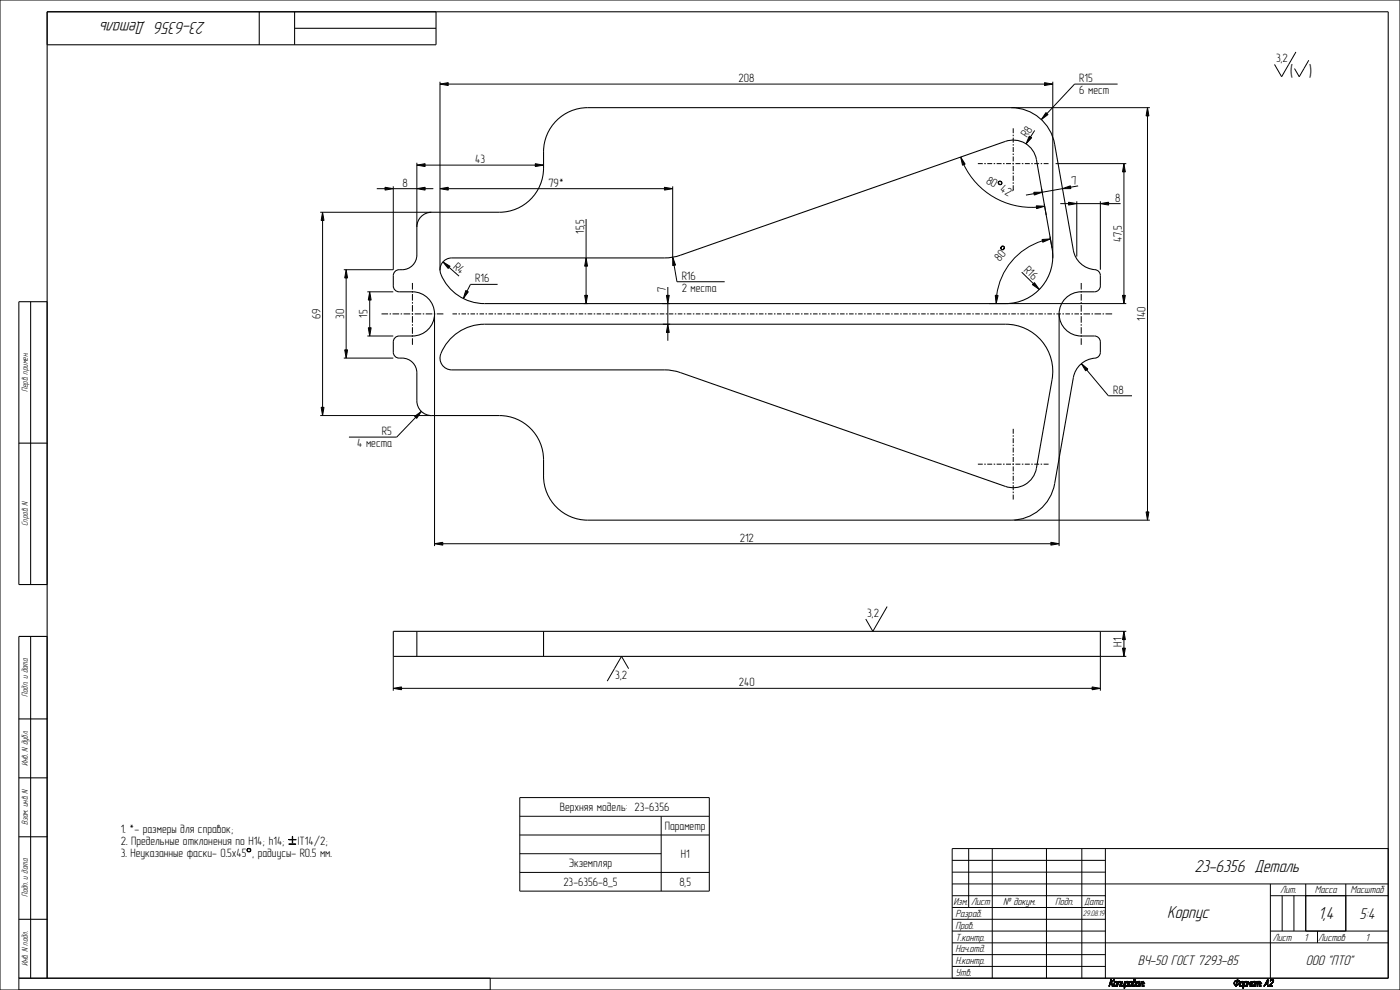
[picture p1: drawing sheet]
<svg xmlns="http://www.w3.org/2000/svg" width="594mm" height="420mm" viewBox="0 0 594 420" stroke-linecap="round" stroke-linejoin="round" font-family="sans-serif">
<g fill="#000">
<path d="M186.7 35.7l3.5-.6v1.2zM443.2 35.1l3.5 .6-3.5 .6zM443.8 47.8l.9 .8-2.9 2.1zM486.9 45.7l.6 3.5h-1.2zM176.9 70l3.5-.6v1.2zM227.1 69.4l3.5 .6-3.5 .6zM407.6 66.6l1.9 3-1.1 .5zM423.8 76.9l.6-.1 .6 .4 .2 .6-.3 .5-.6 .1-.7-.4-.1-.6 .8 .9 .7-.6-.7-.8zM423.8 76.9l-.2 .6zM436.7 57.8l1 .6-2.4 2.6zM476.9 69.4l.6 3.5h-1.2zM136.9 90l.6 3.5h-1.2z"/>
<path d="M163.4 79.4l3.5 .6-3.5 .6zM176.9 80l3.5-.6v1.2zM186.7 80l3.5-.6v1.2zM281.9 79.4l3.5 .6-3.5 .6zM438.6 81.6h3.6l-3.4 1.2zM439.7 87.3l3.5 .2-3.4 1zM450.8 80l3.3-1.2 .3 1.2zM453.4 85.8l3.5 .6-3.5 .6zM466.9 86.4l3.5-.6v1.2zM146.9 114.4l.6 3.5h-1.2zM187.9 111.1l3.1 1.9-.8 .9zM248.7 109.4l.6 3.5h-1.2z"/>
<path d="M285.4 109.1l1.2 3.4-1.2 .2zM425.1 104.4h.6l.4 .4 .1 .6-.5 .5-.6 .1 1-.7-.5-.8h-.4l-.5 1.1-.1-.6zM424.8 105.5l.3 .5zM442.1 101.6l3.6-.2-3.3 1.4zM156.9 123.8l.6 3.5h-1.2zM197.6 123.3l1.1 .5-2.1 2.9zM248.1 125.3h1.2l-.6 3.5zM283.3 137.5l.6 3.5h-1.2zM282.7 125.3h1.2l-.6 3.5zM422.3 125.3h1.2l-.8 3.5zM438.9 119.9l2.1 2.9-3-2zM476.3 125.3h1.2l-.6 3.5z"/>
<path d="M146.3 148.4h1.2l-.6 3.5zM156.3 139h1.2l-.6 3.5zM458.8 154.3l2.7 2.3-.9 .7zM136.3 172.8h1.2l-.6 3.5zM175.9 176.7l2.9-2.1-2 2.9zM184.4 230.7l3.5-.6v1.2zM445.9 230.1l3.5 .6-3.5 .6zM486.3 217.2h1.2l-.6 3.5zM476.9 267.8l.6 3.5h-1.2zM476.3 275h1.2l-.6 3.5zM166.9 292l3.5-.6v1.2zM463.4 291.4l3.5 .6-3.5 .6z"/>
<path d="M523.5 417.1l.3-.1zM523.5 417.2l.3-.1zM523.5 417.4h.3zM523.6 417l.2-.2zM523.6 417.5h.3zM523.6 416.8l.3-.1zM523.6 417.6h.4zM523.7 416.6l.3-.1zM523.7 417.6h.4zM523.8 416.5l.2-.1zM523.5 417.1h.3zM523.5 417.2l.3 .1z"/>
<path d="M523.6 417h.2zM523.6 416.8v.2zM523.9 416.3h.4zM523.7 416.6l.2 .1zM523.9 417.8h1.3zM524 416.2h.5zM523.8 416.5l.3-.1zM523.9 416.3l.2 .1zM523.8 417.7h.5zM524.2 416.1h1.6zM524.1 417.9h.9zM523.8 417.7h.7z"/>
<path d="M524.6 417.9l-.3 .5zM524.3 418.5l.2-.1zM524.4 416h1.3zM523.9 416.3l.5-.1zM524.2 417.9h.8zM525.1 416.2l-.4 1.5h-.2zM523.8 417.7h.9zM524.5 416h1zM524.3 418.4h.2zM524.5 416.2l1.3-.1zM524.4 417.9h.6zM524.4 417.9l-.1 .5z"/>
<path d="M523.8 417.7h1.1zM524.6 416.2l1.2-.1zM524.6 417.9h.4zM524.9 415.9l.3-.3zM524.5 416l.6-.1zM524.5 416l.4-.1zM524.9 417.7l.6-.1zM525 415.6h.2zM524.9 416.2l.9-.1zM524.9 416.2h.2l-.6 1.5zM524.5 416l.8-.1zM524.1 417.9l1-.1z"/>
<path d="M523.9 417.8h1.2zM525.2 417.6l.5-.1zM525 415.6h.2l-.3 .3zM525.1 416.2l.7-.1zM523.8 417.7h1.6zM523.9 417.8l1.5-.1zM525.3 416.2l.5-.1zM525.4 416.2h.5zM525.5 417.4l.3-.1zM525.4 417.5l.4-.2zM524.4 416h1.1zM525 417.6h.5z"/>
<path d="M525.6 417.3l.3-.1zM525.5 416.2h.4zM525.6 416.3h.4zM524.2 416.1l1.5-.1zM525.7 417.1l.2-.1zM525.3 417.5h.4zM525.7 416.4h.3zM525.7 417l.3-.2zM525.8 416.4l.2 .1zM525.8 416.8l.2-.1zM524 416.2l1.8-.1zM525.8 416.6l.2-.1z"/>
<path d="M525.8 416.7l.2-.1zM525.7 417.1l.2 .1zM525.8 416.8h.2l-.3 .2zM526.6 416.8l-.4 1.3h-.2zM526 418.2h.3zM526 418.3h.4zM525.8 416.6h.2zM525.8 416.7h.2zM526 418.4l1.2-.1zM526.1 418.5l1-.1zM526.2 418.5h.8zM526 418.2l.2-.1z"/>
<path d="M526 418.1h.2zM526 418.3h.3zM526.3 416.8l.3-.1zM526.3 418.5h.6zM526.4 416.7h.3zM526.4 416.6h.3zM526 418.4l.8-.1zM526.5 416.5l1-.1zM526.5 416.5h1.1zM526.3 416.8h.3l-.6 1.3zM526.4 416.7h.2zM526.4 416.6l.3 .1z"/>
<path d="M526.7 416.4h.8zM526.5 416.6l1.1-.1zM526.4 416.6h.4zM526.8 418.3l.4-.1zM526.7 416.4h.6zM526.2 418.5h.7zM527 418.2h.3zM526.1 418.5h.9zM527.1 418.2l.2-.1zM527.6 416.8l-.3 1.3h-.2zM526 418.4h1.1zM526.8 416.6l.8-.1z"/>
<path d="M527.2 416.6h.4zM526.9 418.3l.3-.1zM526.7 416.4h.7zM527.1 418.1h.2zM527.7 418.5l-.3 .8zM527.3 416.6h.3zM527.4 416.7l.2-.1zM527.4 416.7h.2zM527.4 416.8l.2-.1zM526.6 416.4h.9zM527.4 416.8h.2l-.5 1.3zM527.8 418.3h.6l-.7 .2z"/>
<path d="M527.8 418.3l-.4 1zM528 416.5h1.2zM528.1 416.4h1zM528.1 416.4h.8zM528.2 416.6l-.8 2.7zM528 416.5l-.6 2.8zM527.7 418.5h.9zM527.7 418.5l.8-.2zM528.5 418.3l.4-.1zM527.7 418.5l1.1-.2zM528.6 418.2h.3zM528.7 418.2l.2-.1z"/>
<path d="M529.3 416.8l-.4 1.3h-.2zM527.7 418.5l1-.1zM528.2 416.6l1-.1zM528.9 416.6h.4zM528.1 416.4h.9zM528.7 418.1h.2zM529 416.6h.3zM529 416.7l.3-.1zM529 416.7h.3zM529 416.8l.3-.1zM529.7 416.8l-.6 1.6zM529.1 418.4h.2z"/>
<path d="M529 416.8h.3l-.6 1.3zM529.5 416.5l.2-.1v.4zM529.7 416.4l.4 .8-.4-.4zM529.5 416.5l.2 .3-.6 1.6zM530.1 417.2l.6-.4-.8 .7zM529.9 417.5l.8-.7zM529.7 416.8l.4 .4-.2 .3zM531.1 416.5l-.8 1.9zM531.1 416.5l-.5 1.9h-.3zM530.3 418.5l.3-.1zM530.3 418.4h.3zM531.5 416.8l-.4 1.3h-.2z"/>
<path d="M530.9 418.2h.3zM530.9 418.3h.4zM530.1 417.2l1-.8zM530.9 416.4l-.8 .8zM530.1 417.2l1-.7zM531 418.5l.9-.1zM531.1 418.5l.8-.1zM530.9 418.2l.2-.1zM530.9 418.1h.2zM530.9 418.3h.3zM531.2 416.8l.3-.1zM531.2 418.5h.7z"/>
<path d="M531.2 416.7h.4zM531.3 416.6h.3zM530.9 418.4l.8-.1zM531.4 416.5h1.2zM531.2 416.8h.3l-.6 1.3zM531.2 416.7h.3zM531.5 416.4h1.1zM531.3 416.6l.3 .1zM531.6 416.4h1zM531.3 416.6h.4zM531.4 416.6l1.2-.1zM531.7 418.3h.6z"/>
<path d="M530.9 418.4l1.4-.1zM531.6 416.4h.9zM531.8 418.3l.4-.1zM531.8 418.3h.4zM531.1 418.5h.8zM532 418.2h.2zM532.4 416.6l.2-.1-.6 1.6zM532.6 416.5l-.4 1.6h-.2zM530.9 418.4h1.5zM532 418.4h.4zM531 418.5l1-.1zM530.9 418.4h1.1z"/>
<path d="M532.1 418.4h.3zM532.1 418.5l.3-.1zM532 418.2l.2-.1zM532 418.1h.2zM531.9 418.2h.3zM531.7 418.3h.5zM530.9 418.4l1.5-.1zM532.1 418.5h.2zM531.7 416.6l.9-.1zM533.2 416.6l-.5 1.8h-.2zM532.5 418.4h.2zM532.5 418.5h.2z"/>
<path d="M531.4 416.5l1.2-.1zM532.5 418.4l.2 .1zM533 416.5h1.8zM533 416.4h1.7zM533 416.4h1.5zM533 416.5l-.5 1.9zM534 416.6l-.6 1.8zM533.4 418.5l.2-.1zM533.4 418.5h.2zM533.2 416.6l1.6-.1zM533.8 416.6l1-.1zM533.8 416.6h.2l-.6 1.8z"/>
<path d="M534.2 418.5l.2-.1zM534.8 416.8l-.6 1.6zM534 416.6l.8-.1zM534.5 416.6h.3zM533 416.4h1.6zM534.6 416.7h.3zM534.6 416.8l.3-.1zM534.6 416.8l-.4 1.6zM534.8 418.3h.3zM534.9 418.3l.2-.1zM535.1 417.2h.3zM535.1 417.3l.2-.1z"/>
<path d="M536.9 417.7l-.6 .7zM537 417.4h.8l-.9 .3zM537 417.4l-.7 1zM537.7 415.6h.3zM537.7 416l-1.4 2.4zM538 415.6l-.2 1.8zM536.9 417.7l.9-.3v.3zM537.8 418.4h.2zM538 415.6l-1.7 2.8zM537.7 415.6h.3l-1.7 2.8zM537.8 418.4l.2 .1zM537.8 417.7l.2 .7h-.2z"/>
<path d="M538.3 418.4h1.5zM538.3 418.5h1.5zM538.4 418.3h1.4zM538.4 418.5h1.4zM538.4 418.3h1.3zM539 416h.2zM538.9 416h.3zM538.9 416.1l.3-.1zM539 415.9h.4zM539.1 415.8l.5-.1zM539 416l.3-.1zM539 415.9h.3z"/>
<path d="M539.3 415.6h.7zM539.3 415.6h.9zM539 415.9l.4-.1zM539.1 415.8h.3zM539.5 415.5l.5 .1zM539.2 415.7l1-.1zM539.7 415.7h.6zM539.1 415.8l.6-.1zM539.5 415.5h.4zM539.5 415.5h.3zM538.3 418.4l1.5 .1zM539.8 415.7h.5z"/>
<path d="M539.9 415.8h.4zM540 416.5l.3-.1zM540 416.6l.3-.2zM539.4 415.6h.6zM540 415.8h.3zM540.1 415.9h.3zM540.1 416.4h.2zM540.1 416h.3zM540.1 416.3l.3-.1zM538.4 418.3l1.7-1.6zM540.2 416l.2 .1zM540.2 416.2h.2z"/>
<path d="M540.2 416.1h.2zM538.4 418.3l1.8-1.7zM540 416.6h.2l-1.8 1.7zM540.1 416.3l.2 .1zM540.2 416.1l.2 .1z"/>
</g>
<g fill="none" stroke="#000" stroke-width=".42">
<path d="M0 0h594v420h-594zM186.7 35.7l3.5-.6v1.2zM186.7 34.7v80M190.2 35.7h253M443.2 35.1l3.5 .6-3.5 .6zM446.7 34.7v74.9M474.2 35.7h-18.3l-11.7 12.5M429 45.7h58.9M436.7 57.8l1 .6-2.4 2.6zM439 55.4l-1.8 2.7M443.8 47.8l.9 .8-2.9 2.1zM486.9 45.7l.6 3.5h-1.2z"/>
<path d="M486.9 49.2v168M163.4 79.4l3.5 .6-3.5 .6zM166.9 79v35.4h-21M176.9 70l3.5-.6v1.2zM176.9 69v27.3M180.4 70h46.7M227.1 69.4l3.5 .6-3.5 .6zM281.9 79.4l3.5 .6-3.5 .6zM285.4 79v30M407.6 66.6l1.9 3-1.1 .5zM408.9 69.9a31.9 31.9 0 0 0 30.9 18M423.8 76.9l.6-.1 .6 .4 .2 .6-.3 .5-.6 .1-.7-.4-.1-.6 .8 .9 .7-.6-.7-.8z"/>
<path d="M423.8 76.9l-.2 .6zM441.9 79.9l.5 2.6M447.9 69.4h30M457.4 78.9l-3.2 .5M476.9 69.4l.6 3.5h-1.2zM476.9 72.9v52.4M135.9 90h47.2M136.9 90l.6 3.5h-1.2zM136.9 93.5v79.3M159.9 80h3.5M166.9 80h10M176.9 80l3.5-.6v1.2z"/>
<path d="M180.4 80h3.5M186.7 80l3.5-.6v1.2zM190.2 80h91.7M248.7 92.9v16.5M438.6 81.6h3.6l-3.4 1.2zM438.7 82.2l-3.4 .6M439.7 87.3l3.5 .2-3.4 1zM443.1 86.5l.8 4.8M449.9 86.4h3.5M450.8 80l3.3-1.2 .3 1.2zM450.8 80l-8.6 1.6M453.4 85.8l3.5 .6-3.5 .6z"/>
<path d="M456.9 86.4h10M456.9 85.4v23.5M466.9 86.4l3.5-.6v1.2zM466.9 85.4v29M470.4 86.4h5.1M146.9 114.4l.6 3.5h-1.2zM146.9 117.9v30.5M187.9 111.1l3.1 1.9-.8 .9zM190.6 113.4l4.2 3.7M248.7 109.4l.6 3.5h-1.2zM248.7 112.9v12.4M285.4 109.1l1.2 3.4-1.2 .2z"/>
<path d="M286 112.6l1.2 6.9h20.3M424.8 105.5l.3 .5zM425.1 104.4h.6l.4 .4 .1 .6-.5 .5-.6 .1 1-.7-.5-.8h-.4l-.5 1.1-.1-.6zM433.5 115.5l5 4.8M438.9 119.9l2.1 2.9-3-2zM442.1 101.6l3.6-.2-3.3 1.4zM442.3 102.2a27.9 27.9 0 0 0-19.4 23.1M445.5 100.4l.9 4.9M155.9 123.8h11M156.3 139h1.2l-.6 3.5zM156.9 123.8l.6 3.5h-1.2zM156.9 127.3v11.7"/>
<path d="M184.4 133.2v98.5M197.6 123.3l1.1 .5-2.1 2.9zM211.1 120.6h-11.5l-1.4 2.9M247.7 128.8h1.6M248.1 125.3h1.2l-.6 3.5zM281 128.8h3.3M281.2 137.5h3.1M282.7 125.3h1.2l-.6 3.5zM283.3 137.5l.6 3.5h-1.2zM283.3 121.8v3.5M283.3 128.8v8.7M419.6 128.8h58.3"/>
<path d="M422.3 125.3h1.2l-.8 3.5zM449.4 133.2v98.5M476.3 125.3h1.2l-.6 3.5zM145.9 151.9h21M146.3 148.4h1.2l-.6 3.5zM155.9 142.5h11M283.3 141v3.5M458.8 154.3l2.7 2.3-.9 .7zM461.1 156.9l9.2 11h10M135.9 176.3h47.2M136.3 172.8h1.2l-.6 3.5zM175.9 176.7l2.9-2.1-2 2.9z"/>
<path d="M176.4 177.1l-8.1 8.3h-20.2M486.3 217.2h1.2l-.6 3.5zM184.4 230.7l3.5-.6v1.2zM187.9 230.7h258M430.3 220.7h57.6M445.9 230.1l3.5 .6-3.5 .6zM166.9 278.5v14.5M466.9 267.8h11M476.3 275h1.2l-.6 3.5zM476.9 267.8l.6 3.5h-1.2zM476.9 271.3v3.7M477.9 278.5h-11v14.5"/>
<path d="M166.9 292l3.5-.6v1.2zM170.4 292h293M463.4 291.4l3.5 .6-3.5 .6zM220.5 338.4h80.4v39.7h-80.4zM220.5 346.3h80.4M220.5 354.2h80.4M280.5 346.3v31.8M404 360h185v55h-185zM411 360v25M421 360v55M444 360v55M459 360v55"/>
<path d="M469 360v55M220.5 362.2h60M220.5 370.1h80.4M404 365h65M404 370h65M404 375h185M404 380h65M539 380h50M539 375v40M544 380v15M549 380v15M554 375v20"/>
<path d="M571 375v20M404 385h65M404 390h65M404 395h65M404 400h185M539 395h50M559 395v5M8 420v-5h200v5M404 405h65M404 410h65M523.5 417.1l.3-.1zM523.5 417.1h.3z"/>
<path d="M523.5 417.2l.3-.1zM523.5 417.2l.3 .1zM523.5 417.4h.3zM523.6 417l.2-.2zM523.6 417h.2zM523.6 417.5h.3zM523.6 416.8l.3-.1zM523.6 416.8v.2zM523.6 417.6h.4zM523.7 416.6l.3-.1zM523.7 416.6l.2 .1zM523.7 417.6h.4z"/>
<path d="M523.8 416.5l.3-.1zM523.8 416.5l.2-.1zM524 416.5h.1M523.8 417.7h1.1zM523.8 417.7h.9zM523.8 417.7h.7zM523.8 417.7h.5zM523.8 417.7h1.6zM523.9 416.3l.5-.1zM523.9 416.3h.4zM523.9 416.3l.2 .1zM523.9 417.8l1.5-.1z"/>
<path d="M523.9 417.8h1.3zM523.9 417.8h1.2zM524 416.2l1.8-.1zM524 416.2h.5zM524.1 417.9l1-.1zM524.1 417.9h.9zM524.2 416.1l1.5-.1zM524.2 416.1h1.6zM524.2 417.9h.8zM524.3 418.4h.2zM524.3 418.5l.2-.1zM524.5 418.5h.1"/>
<path d="M524.3 418.5h.1M524.4 416h1.1zM524.4 416h1.3zM524.4 418.5h.1M524.4 417.9h.6zM524.4 417.9l-.1 .5zM524.5 416l.8-.1zM524.5 416l.6-.1zM524.5 416l.4-.1zM524.5 416h1zM524.5 416.2l1.3-.1zM524.6 416.2l1.2-.1z"/>
<path d="M524.6 417.9h.4zM524.6 417.9l-.3 .5zM524.9 416.2l.9-.1zM524.9 416.2h.2l-.6 1.5zM524.9 417.9h.1M524.9 415.9l.3-.3zM524.9 417.7l.6-.1zM525 415.6h.2zM525 415.6h.2l-.3 .3zM525 415.6h.1M525.2 415.6h.1M525.1 415.5h.1"/>
<path d="M525 415.5h.1M525.2 415.5h.1M525 417.6h.5zM525.1 416.2l.7-.1zM525.1 416.2l-.4 1.5h-.2zM525.2 417.6l.5-.1zM525.3 417.5h.4zM525.3 416.2l.5-.1zM525.4 416.2h.5zM525.4 417.5l.4-.2zM525.5 417.4l.3-.1zM525.5 416.2h.4z"/>
<path d="M525.6 417.3l.3-.1zM525.8 417.3h.1M525.6 416.3h.4zM525.7 417.1l.2-.1zM525.7 417.1l.2 .1zM525.7 416.4h.3zM525.7 417l.3-.2zM525.9 417h.1M525.8 416.4l.2 .1zM525.8 416.8l.2-.1zM525.8 416.8h.2l-.3 .2zM525.8 416.6l.2-.1z"/>
<path d="M525.8 416.6h.2zM525.8 416.7l.2-.1zM525.8 416.7h.2zM526 418.2l.2-.1zM526 418.1h.2zM526 418.2h.3zM526 418.3h.3zM526 418.3h.4zM526 418.4l1.2-.1zM526 418.4l.8-.1zM526 418.4h1.1zM526.1 418.5l1-.1z"/>
<path d="M526.1 418.5h.9zM526.2 418.5h.8zM526.2 418.5h.7zM526.3 418.5h.6zM526.3 416.8l.3-.1zM526.3 416.8h.3l-.6 1.3zM526.4 416.7h.3zM526.4 416.7h.2zM526.4 416.6h.4zM526.4 416.6h.3zM526.4 416.6l.3 .1zM526.5 416.6l1.1-.1z"/>
<path d="M526.5 416.5l1-.1zM526.5 416.5h1.1zM526.6 416.8l-.4 1.3h-.2zM526.6 416.4h.9zM526.7 416.4h.7zM526.7 416.4h.6zM526.9 416.4h.1M526.7 416.4h.8zM526.8 418.5h.1M526.8 416.6l.8-.1zM526.8 418.3l.4-.1zM526.9 418.3l.3-.1z"/>
<path d="M527 418.2h.3zM527.1 418.2l.2-.1zM527.1 418.1h.2zM527.2 416.6h.4zM527.3 416.6h.3zM527.5 419.3h.1M527.4 419.3h.1M527.4 416.7l.2-.1zM527.4 416.7h.2zM527.4 416.8l.2-.1zM527.4 416.8h.2l-.5 1.3zM527.5 419.4h.1"/>
<path d="M527.6 416.8l-.3 1.3h-.2zM527.7 418.5h.9zM527.7 418.5l1-.1zM527.7 418.5l1.1-.2zM527.7 418.5l.8-.2zM527.7 418.5l-.3 .8zM527.8 418.3h.6l-.7 .2zM527.8 418.3l-.4 1zM528 416.5h1.2zM528 416.5l-.6 2.8zM528.1 416.4h1zM528.1 416.4h.9z"/>
<path d="M528.1 416.4h.8zM528.2 416.4h.1M528.2 416.6l1-.1zM528.2 416.6l-.8 2.7zM528.4 418.5h.1M528.5 418.3l.4-.1zM528.6 418.2h.3zM528.7 418.2l.2-.1zM528.7 418.1h.2zM528.9 416.6h.4zM529 416.6h.3zM529 416.7l.3-.1z"/>
<path d="M529 416.7h.3zM529 416.8l.3-.1zM529 416.8h.3l-.6 1.3zM529.3 418.4h.1M529.1 418.4h.2zM529.3 418.5h.1M529.1 418.5h.1M529.2 418.5h.1M529.3 416.8l-.4 1.3h-.2zM529.5 416.5l.2-.1v.4zM529.5 416.5l.2 .3-.6 1.6zM529.6 416.4h.1"/>
<path d="M529.7 416.4h.1M529.7 416.8l.4 .4-.2 .3zM529.7 416.8l-.6 1.6zM529.7 416.4l.4 .8-.4-.4zM529.9 417.5l.8-.7zM530.1 417.5h.1M530 417.5h.1M530.1 417.2l1-.7zM530.1 417.2l1-.8zM530.1 417.2l.6-.4-.8 .7zM530.3 418.4h.3zM530.3 418.5l.3-.1z"/>
<path d="M530.5 418.5h.1M530.4 418.5h.1M531 416.4h.1M530.9 416.4h.1M530.9 416.4l-.8 .8zM530.9 418.2l.2-.1zM530.9 418.1h.2zM530.9 418.2h.3zM530.9 418.3h.3zM530.9 418.3h.4zM530.9 418.4l1.5-.1zM530.9 418.4l1.4-.1z"/>
<path d="M530.9 418.4l.8-.1zM530.9 418.4h1.5zM530.9 418.4h1.1zM531 418.5l1-.1zM531 418.5l.9-.1zM531.1 416.5l-.8 1.9zM531.1 416.5l-.5 1.9h-.3zM531.1 418.5l.8-.1zM531.1 418.5h.8zM531.2 418.5h.7zM531.2 416.8l.3-.1zM531.2 416.8h.3l-.6 1.3z"/>
<path d="M531.2 416.7h.4zM531.2 416.7h.3zM531.3 416.6h.4zM531.3 416.6h.3zM531.3 416.6l.3 .1zM531.4 416.6l1.2-.1zM531.4 416.5l1.2-.1zM531.4 416.5h1.2zM531.5 416.8l-.4 1.3h-.2zM531.5 416.4h1.1zM531.6 416.4h1zM531.6 416.4h.9z"/>
<path d="M531.8 416.4h.1M531.7 418.5h.1M531.7 416.6l.9-.1zM531.7 418.3h.5zM531.7 418.3h.6zM531.8 418.3l.4-.1zM531.8 418.3h.4zM531.9 418.2h.3zM532 418.2l.2-.1zM532 418.2h.2zM532 418.1h.2zM532 418.4h.4z"/>
<path d="M532.1 418.4h.3zM532.1 418.5l.3-.1zM532.1 418.5h.2zM532.3 418.5h.1M532.2 418.5h.1M532.4 416.6l.2-.1-.6 1.6zM532.5 418.4h.2zM532.5 418.4l.2 .1zM532.5 418.5h.2zM532.5 418.5h.1M532.7 418.5h.1M532.6 418.5h.1"/>
<path d="M532.6 416.5l-.4 1.6h-.2zM533 416.5h1.8zM533 416.5l-.5 1.9zM533 416.4h1.7zM533 416.4h1.6zM533 416.4h1.5zM533.1 416.4h.1M533.2 416.6l1.6-.1zM533.2 416.6l-.5 1.8h-.2zM533.6 418.4h.1M533.4 418.5l.2-.1zM533.6 418.5h.1"/>
<path d="M533.4 418.5h.2zM533.5 418.5h.1M533.4 418.5h.1M533.8 416.6l1-.1zM533.8 416.6h.2l-.6 1.8zM534 416.6l.8-.1zM534 416.6l-.6 1.8zM534.2 418.5l.2-.1zM534.4 418.5h.1M534.4 418.4h.1M534.2 418.5h.1M534.3 418.5h.1"/>
<path d="M534.5 416.6h.3zM534.6 416.7h.3zM534.6 416.8l.3-.1zM534.6 416.8l-.4 1.6zM534.8 416.8l-.6 1.6zM534.8 418.3h.3zM535 418.3h.1M535 418.2h.1M534.9 418.2h.1M535.1 418.2h.1M534.9 418.3l.2-.1zM535.1 418.3h.1"/>
<path d="M534.9 418.4h.1M535 418.4h.1M535.1 417.2h.3zM535.3 417.2h.1M535.1 417.3l.2-.1zM535.3 417.3h.1M535.1 417.2h.1M535.3 417.1h.1M535.2 417.1h.1M535.2 417.3h.1M536.5 418.4h.1M536.3 418.5h.1"/>
<path d="M536.3 418.4h.1M536.5 418.5h.1M536.4 418.5h.1M536.9 417.7l.9-.3v.3zM536.9 417.7l-.6 .7zM537 417.4h.8l-.9 .3zM537 417.4l-.7 1zM537.7 415.6h.3zM537.7 416l-1.4 2.4zM537.7 415.6h.3l-1.7 2.8zM537.8 415.6h.1M537.8 418.4h.2z"/>
<path d="M537.8 417.7l.2 .7h-.2zM537.8 418.4l.2 .1zM537.9 415.5h.1M537.8 415.5h.1M538 415.5h.1M537.8 418.5h.1M538 418.5h.1M537.9 418.5h.1M537.9 415.6v2.8M538 415.6l-1.7 2.8zM538 415.6l-.2 1.8zM538 415.6l-.2 2.1z"/>
<path d="M538 415.6v2.8l-.2-.7zM538.3 418.4h1.5zM538.3 418.4l1.5 .1zM538.3 418.5h1.5zM538.4 418.3h1.4zM538.4 418.3h1.3zM538.4 418.3l1.7-1.6zM538.4 418.3l1.8-1.7zM538.4 418.5h1.4zM538.9 416h.3zM538.9 416.1l.3-.1zM539.1 416.1h.1"/>
<path d="M539 416l.3-.1zM539 416h.2zM539 416.1h.1M539 416.2h.1M539 415.9l.4-.1zM539 415.9h.4zM539 415.9h.3zM539.1 415.8l.6-.1zM539.1 415.8l.5-.1zM539.1 415.8h.3zM539.2 415.7l1-.1zM539.3 415.6h.7z"/>
<path d="M539.3 415.6h.9zM539.4 415.6h.6zM539.5 415.5h.4zM539.5 415.5h.3zM539.5 415.5l.5 .1zM539.7 418.5h.1M539.7 415.7h.6zM539.8 415.7h.5zM539.9 415.8h.4zM540 416.6l.3-.2zM540 416.6h.2l-1.8 1.7zM540 415.8h.3z"/>
<path d="M540 416.5l.3-.1zM540.1 415.9h.3zM540.1 416.4h.2zM540.1 416h.3zM540.1 416.3l.3-.1zM540.1 416.3l.2 .1zM540.2 416l.2 .1zM540.2 416.2h.2zM540.2 416.1h.2zM540.2 416.1l.2 .1z"/>
</g>
<g fill="none" stroke="#000" stroke-width=".45">
<path d="M110 5v14M125 12h60M125 5v14M185 5v14h-165M426.6 60l-140.4 49-4.2 .4h-90.3M13 128v120M20 128h-12v120h12M175 123.8h-5.6l-1.6-.6-.9-1.3v-5a2.81 2.81 0 0 1 3.7-2.5 6.3 6.3 0 0 0 6.3-6.2v-11.9a6.3 6.3 0 0 1 6.2-6.3h28.8a18.7 18.7 0 0 0 18.7-18.7 35.1 35.1 0 0 1 .7-11.9 18.8 18.8 0 0 1 18.1-13.7h179.6a18.8 18.8 0 0 1 18.5 15.5l7.9 45a10.2 10.2 0 0 0 9.7 8.3l1.3 .9 .4 .9 .1 5-.6 1.6-1.4 .8-6.2 .1M175 142.5h-5.6l-1.6 .6-.9 1.4v4.9a2.81 2.81 0 0 0 3.7 2.5 6.3 6.3 0 0 1 6.3 6.3v11.8a6.2 6.2 0 0 0 6.2 6.3h28.8a18.8 18.8 0 0 1 18.7 18.7 35.1 35.1 0 0 0 .7 11.9 18.8 18.8 0 0 0 18.1 13.8h179.6a18.8 18.8 0 0 0 18.5-15.5l7.9-45a10.2 10.2 0 0 1 9.7-8.3l1.3-.9 .4-1 .1-5-.6-1.5-1.4-.9-6.2-.1M191.7 156.9h90.3l4.2 .5 140.4 49M8 188h12M13 270v145"/>
<path d="M20 270h-12v145h581v-410h-569v410M166.9 267.8h300v10.7h-300zM176.9 267.8v10.7M230.6 267.8v10.7M8 305h12M8 330h12M8 355h12M8 390h12"/>
</g>
<!-- layer: AXES -->
<g fill="none" stroke="#000" stroke-width=".42">
<path d="M429.9 54.4v2.1M429.9 57.1v.7M429.9 58.4v2.1M414.9 69.4h2.1M417.6 69.4h.6M418.9 69.4h2.1M421.6 69.4h.6M422.9 69.4h2.1M425.6 69.4h.6M426.9 69.4h2M429.6 69.4h.6M429.9 61.1v.7"/>
<path d="M429.9 62.4v2.1M429.9 65.1v.7M429.9 66.4v2.1M429.9 69.1v.6M429.9 70.4v2.2M429.9 73.2v.7M429.9 74.5v2.2M429.9 77.3v.7M429.9 78.6v2.2M430.8 69.4h2.1M433.6 69.4h.6M434.8 69.4h2.1"/>
<path d="M437.5 69.4h.7M438.8 69.4h2.1M441.5 69.4h.7M442.8 69.4h2.1M161.9 133.2h2.8M165.3 133.2h.6M166.6 133.2h2.8M170 133.2h.6M171.2 133.2h2.8M174.7 133.2h.6M175 120v2.8M175 123.5v.6"/>
<path d="M175 124.7v2.8M175 128.2v.6M175 129.4v2.8M175 132.9v.6M175 134.1v2.8M175 137.5v.7M175 138.8v2.8M175.9 133.2h2.8M179.4 133.2h.6M180.6 133.2h2.8M184.1 133.2h.6M185.3 133.2h2.8"/>
<path d="M192 133.2h1.9M194.5 133.2h.7M195.8 133.2h1.9M198.4 133.2h.6M199.6 133.2h1.9M202.2 133.2h.6M203.4 133.2h2M206 133.2h.6M207.3 133.2h1.9M209.8 133.2h.7M211.1 133.2h1.9M213.7 133.2h.6"/>
<path d="M214.9 133.2h1.9M217.5 133.2h.6M218.7 133.2h2M221.3 133.2h.6M222.6 133.2h1.9M225.1 133.2h.7M226.4 133.2h1.9M229 133.2h.6M230.2 133.2h1.9M232.8 133.2h.6M234 133.2h2M236.6 133.2h.6"/>
<path d="M237.9 133.2h1.9M240.4 133.2h.7M241.7 133.2h1.9M244.3 133.2h.6M245.5 133.2h1.9M248.1 133.2h.6M249.3 133.2h2M251.9 133.2h.6M253.2 133.2h1.9M255.7 133.2h.7M257 133.2h1.9M259.5 133.2h.7"/>
<path d="M260.8 133.2h1.9M263.4 133.2h.6M264.6 133.2h2M267.2 133.2h.6M268.5 133.2h1.9M271 133.2h.7M272.3 133.2h1.9M274.8 133.2h.7M276.1 133.2h1.9M278.7 133.2h.6M279.9 133.2h2M282.5 133.2h.6"/>
<path d="M283.8 133.2h1.9M286.3 133.2h.7M287.6 133.2h1.9M290.1 133.2h.7M291.4 133.2h1.9M294 133.2h.6M295.2 133.2h2M297.8 133.2h.6M299.1 133.2h1.9M301.6 133.2h.6M302.9 133.2h1.9M305.4 133.2h.7"/>
<path d="M306.7 133.2h1.9M309.3 133.2h.6M310.5 133.2h2M313.1 133.2h.6M314.4 133.2h1.9M316.9 133.2h.6M318.2 133.2h1.9M320.7 133.2h.7M322 133.2h1.9M324.6 133.2h.6M325.8 133.2h2M328.4 133.2h.6"/>
<path d="M329.7 133.2h1.9M332.2 133.2h.6M333.5 133.2h1.9M336 133.2h.7M337.3 133.2h1.9M339.9 133.2h.6M341.1 133.2h2M343.7 133.2h.6M345 133.2h1.9M347.5 133.2h.6M348.8 133.2h1.9M351.3 133.2h.7"/>
<path d="M352.6 133.2h1.9M355.2 133.2h.6M356.4 133.2h2M359 133.2h.6M360.2 133.2h2M362.8 133.2h.6M364.1 133.2h1.9M366.6 133.2h.7M367.9 133.2h1.9M370.5 133.2h.6M371.7 133.2h2M374.3 133.2h.6"/>
<path d="M375.5 133.2h2M378.1 133.2h.6M379.4 133.2h1.9M381.9 133.2h.7M383.2 133.2h1.9M385.8 133.2h.6M387 133.2h1.9M389.6 133.2h.6M390.8 133.2h2M393.4 133.2h.6M394.7 133.2h1.9M397.2 133.2h.7"/>
<path d="M398.5 133.2h1.9M401.1 133.2h.6M402.3 133.2h1.9M404.9 133.2h.6M406.1 133.2h2M408.7 133.2h.6M410 133.2h1.9M412.5 133.2h.7M413.8 133.2h1.9M416.4 133.2h.6M417.6 133.2h1.9M420.2 133.2h.6"/>
<path d="M421.4 133.2h2M424 133.2h.6M425.3 133.2h1.9M427.8 133.2h.7M429.1 133.2h1.9M431.7 133.2h.6M432.9 133.2h1.9M435.5 133.2h.6M436.7 133.2h2M439.3 133.2h.6M440.6 133.2h1.9M443.1 133.2h.7"/>
<path d="M444.4 133.2h1.9M447 133.2h.6M448.2 133.2h1.9M450.8 133.2h.6M452 133.2h2M454.6 133.2h.6M455.9 133.2h1.9M458.4 133.2h.7M458.7 120v2.8M458.7 123.5v.6M458.7 124.7v2.8M458.7 128.2v.6"/>
<path d="M458.7 129.4v2.8M458.7 132.9v.6M458.7 134.1v2.8M458.7 137.5v.7M458.7 138.8v2.8M459.7 133.2h2.8M463.1 133.2h.6M464.4 133.2h2.8M467.8 133.2h.6M469.1 133.2h2.8M175 142.2v.7M175 143.5v2.8"/>
<path d="M458.7 142.2v.7M458.7 143.5v2.8M414.9 196.9h2.1M417.6 196.9h.6M418.9 196.9h2.1M421.6 196.9h.6M422.9 196.9h2.1M425.6 196.9h.6M426.9 196.9h2M429.6 196.9h.6M429.9 181.9v2.1M429.9 184.6v.7"/>
<path d="M429.9 185.9v2.1M429.9 188.6v.7M429.9 189.9v2.1M429.9 192.6v.7M429.9 193.9v2.1M429.9 196.6v.6M429.9 197.9v2.1M430.8 196.9h2.1M433.6 196.9h.6M434.8 196.9h2.1M437.5 196.9h.7M438.8 196.9h2.1"/>
<path d="M441.5 196.9h.7M442.8 196.9h2.1M429.9 200.6v.6M429.9 201.9v2M429.9 204.6v.6M429.9 205.8v2.1M429.9 208.6v.6M429.9 209.8v2.1"/>
</g>
<path d="M426.6 60a10 10 0 0 1 13.1 7.7l6.7 37.6a20 20 0 0 1-19.7 23.5h-221.1a19.6 19.6 0 0 1-18.9-13.9 5 5 0 0 1 5-5.5M175 123.8a9.4 9.4 0 0 1 9.4 9.4 9.4 9.4 0 0 1-9.4 9.3M458.7 123.8a9.4 9.4 0 0 0-9.3 9.4 9.4 9.4 0 0 0 9.3 9.3M191.7 156.9a5.1 5.1 0 0 1-4.6-2.9 5.1 5.1 0 0 1 .6-5.3 20 20 0 0 1 17.9-11.2h221.1a20 20 0 0 1 19.7 23.5l-6.7 37.7a10 10 0 0 1-13.1 7.7" fill="none" stroke="#000" stroke-width=".45"/>
<!-- layer: DETAILS -->
<path d="M549.8 22.1l-6 10.5-3-5.3M555.3 25.6l-4.1 7-2-3.5M376.4 257.3l-6.1 10.5-3-5.2M266.7 283.7l-3-5.2-6.1 10.5" fill="none" stroke="#000" stroke-width=".42"/>
<!-- layer: NOTES -->
<path d="M122.6 356.1l3 .2zM122.6 358l2.9 .2zM122.6 356.2h3M122.6 358.1h2.9M124 354.8l.2 2.8zM124.1 354.8v2.8M104.8 360.4l.4-.5h.8l.4 .5v.6l-.4 .4h-.8l-.4-.4 1.2 .3 .3-.9-.3-.3zM104.8 360.4l.1 .6z" fill="none" stroke="#000" stroke-width=".42"/>
<path d="M104.8 360.4l.4-.5h.8l.4 .5v.6l-.4 .4h-.8l-.4-.4 1.2 .3 .3-.9-.3-.3zM104.8 360.4l.1 .6z" fill="#000"/>
<g font-size="7.6">
<text x="87.2" y="9.4" transform="rotate(-180 87.2 9.4)">23-6356 Деталь</text>
<text x="506.8" y="370.1">23-6356 Деталь</text>
<text x="495.2" y="389.4">Корпус</text>
<text x="559.3" y="390.1">1,4</text>
</g>
<g font-size="7.5">
<text x="547.2" y="32.7">(</text>
<text x="555.3" y="32.7">)</text>
</g>
<text font-size="6.8" x="576.8" y="389.8">5:4</text>
<g font-size="6.1">
<text x="482.7" y="409.6">ВЧ-50 ГОСТ 7293-85</text>
<text x="554" y="409.6">ООО &quot;ПТО&quot;</text>
</g>
<g font-size="5.1">
<text x="541.4" y="26.4">3,2</text>
<text x="313.3" y="34.8">208</text>
<text x="457.9" y="34.8">R15</text>
<text x="457.9" y="40">6 мест</text>
<text x="435.8" y="58.7" transform="rotate(-57 435.8 58.7)">R8</text>
<text x="201.6" y="69.2">43</text>
<text x="418.1" y="77.5" transform="rotate(30 418.1 77.5)">80</text>
<text x="170.7" y="79.2">8</text>
<text x="232.7" y="79.2">79*</text>
<text x="424.1" y="81" transform="rotate(30 424.1 81)">42'</text>
<text x="455.1" y="78.4" transform="rotate(-10 455.1 78.4)">7</text>
<text x="473.2" y="85.5">8</text>
<text x="247.8" y="99.2" transform="rotate(-90 247.8 99.2)">15,5</text>
<text x="476" y="102.7" transform="rotate(-90 476 102.7)">47,5</text>
<text x="192" y="113.5" transform="rotate(41 192 113.5)">R4</text>
<text x="424.2" y="111.3" transform="rotate(-50 424.2 111.3)">80</text>
<text x="201.6" y="119.8">R16</text>
<text x="289.2" y="118.6">R16</text>
<text x="434.1" y="114.8" transform="rotate(44 434.1 114.8)">R16</text>
<text x="282.5" y="124" transform="rotate(-90 282.5 124)">7</text>
<text x="289.2" y="123.9">2 места</text>
<text x="136" y="135.4" transform="rotate(-90 136 135.4)">69</text>
<text x="146" y="135.3" transform="rotate(-90 146 135.3)">30</text>
<text x="156" y="134.9" transform="rotate(-90 156 134.9)">15</text>
<text x="486" y="136.2" transform="rotate(-90 486 136.2)">140</text>
<text x="472.3" y="167">R8</text>
<text x="162.1" y="184.6">R5</text>
<text x="151.6" y="189.8">4 места</text>
<text x="313.9" y="229.8">212</text>
<text x="368" y="261.7">3,2</text>
<text x="476" y="274.3" transform="rotate(-90 476 274.3)">H1</text>
<text x="261.1" y="288.1">3,2</text>
<text x="313.5" y="291.2">240</text>
<text x="237.5" y="344.1">Верхняя модель: 23-6356</text>
<text x="51.2" y="353.2">1. *- размеры для справок;</text>
<text x="282.1" y="352">Параметр</text>
<text x="51.2" y="358.5">2. Предельные отклонения по H14; h14;</text>
<text x="126.4" y="358.5">IT14/2;</text>
<text x="51.2" y="363.7">3. Неуказанные фаски- 0.5х45 , радиусы- R0.5 мм.</text>
<text x="288.9" y="363.9">H1</text>
<text x="241.3" y="367.9">Экземпляр</text>
<text x="239" y="375.8">23-6356-8_5</text>
<text x="288.2" y="375.8">8,5</text>
</g>
<g font-size="4.5">
<text x="543.1" y="379.1">Лит.</text>
<text x="557.9" y="379.1">Масса</text>
<text x="573" y="379.1">Масштаб</text>
<text x="404.5" y="384.1">Изм.</text>
<text x="405.4" y="389.1">Pазраб.</text>
<text x="412" y="384.1">Лист</text>
<text x="425.7" y="384.1">№ докум.</text>
<text x="447.7" y="384.1">Подп.</text>
<text x="460" y="384.1">Дата</text>
<text x="405.4" y="394.1">Пров.</text>
<text x="405.4" y="399.1">Т.контр.</text>
<text x="540" y="399.1">Лист</text>
<text x="553.4" y="399.1">1</text>
<text x="559.3" y="399.1">Листов</text>
<text x="579.4" y="399.1">1</text>
<text x="405.4" y="404.1">Нач.отд.</text>
<text x="405.4" y="409.1">Н.контр.</text>
<text x="405.4" y="414.1">Утв.</text>
</g>
<text font-size="4.4" x="470.5" y="418.5">Копировал:</text>
<g font-size="3.8">
<text x="11.8" y="166.3" transform="rotate(-90 11.8 166.3)">Перв. примен.</text>
<text x="11.8" y="223.1" transform="rotate(-90 11.8 223.1)">Справ. N</text>
<text x="11.8" y="295.6" transform="rotate(-90 11.8 295.6)">Подп. и дата</text>
<text x="11.8" y="324.9" transform="rotate(-90 11.8 324.9)">Инв. N дубл.</text>
<text x="11.8" y="350" transform="rotate(-90 11.8 350)">Взам. инв. N</text>
<text x="11.8" y="380.6" transform="rotate(-90 11.8 380.6)">Подп. и дата</text>
<text x="11.8" y="409.9" transform="rotate(-90 11.8 409.9)">Инв. N подл.</text>
</g>
<text font-size="3.5" x="459.4" y="388.7">29.08.19</text>
</svg>
